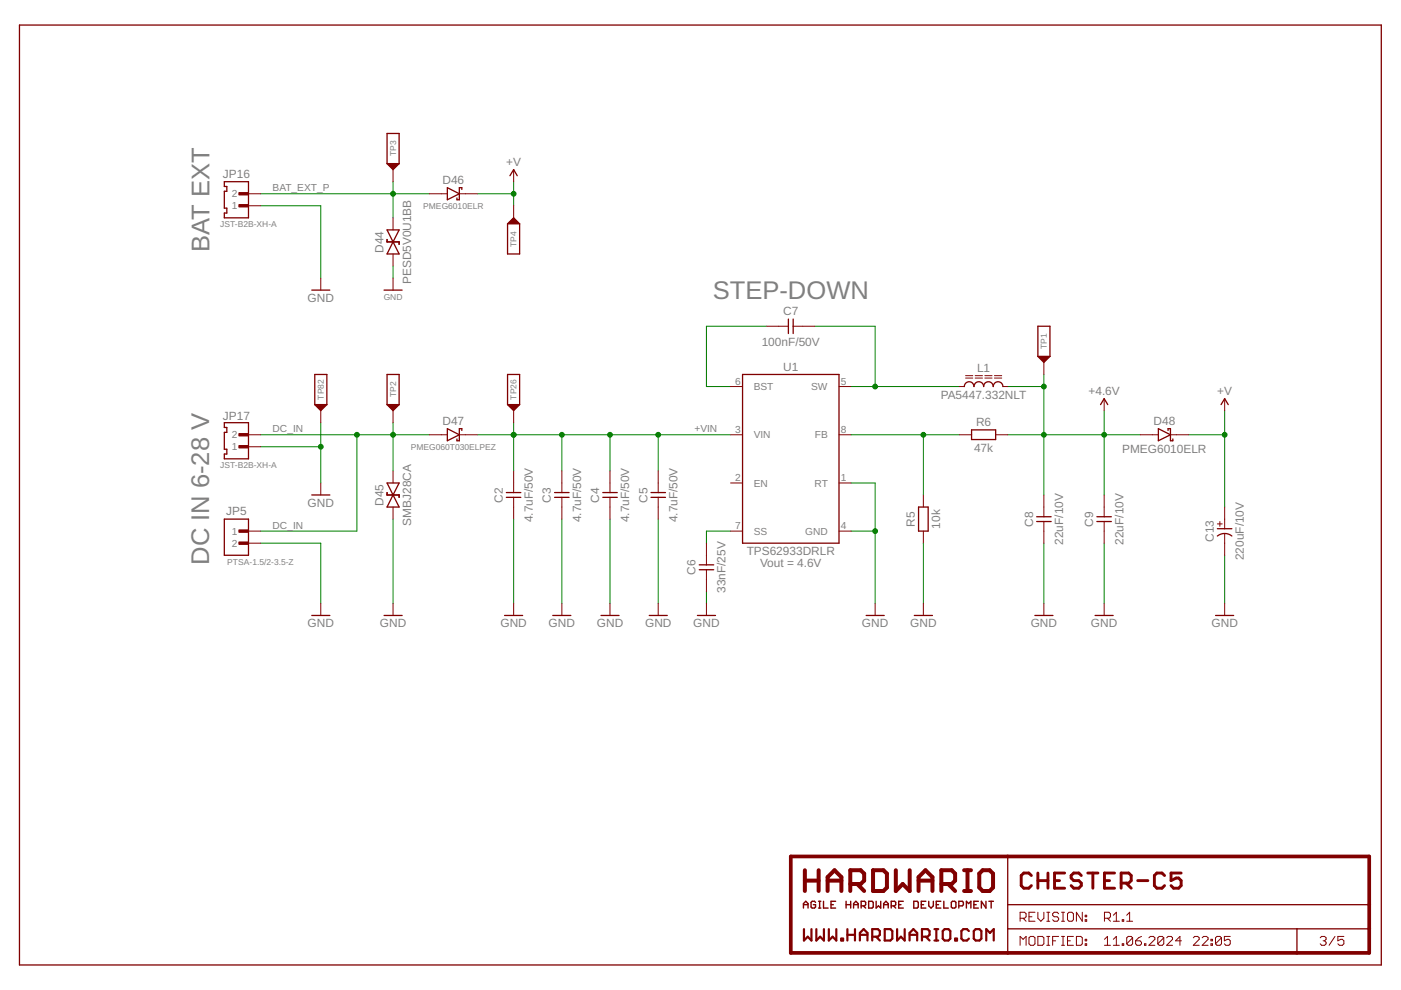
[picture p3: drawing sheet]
<svg xmlns="http://www.w3.org/2000/svg" width="297mm" height="210mm" viewBox="0 0 297 210" stroke-linecap="round" stroke-linejoin="round" font-family="sans-serif">
<g fill="none" stroke="#008000" stroke-width=".21">
<path d="M83.3 38.5v7.7M108.9 38.5v5.1M55.2 43.6h12.8v15.4M55.2 41.1h35.8M83.3 56.4v2.6M101.2 41.1h7.7M162.6 69.2h-12.8v12.8h5.1M172.8 69.2h12.7v12.8M221.3 79.4v25.5M55.2 92.2h35.8M55.2 94.7h12.8M68 89.6v12.8"/>
<path d="M75.7 92.2v20.4h-20.5M83.3 89.6v10.2M101.2 92.2h53.7M108.9 89.6v10.2M119.1 92.2v7.6M129.3 92.2v7.6M139.6 92.2v7.6M180.4 92.2h23M180.4 82h23M195.8 92.2v12.7M213.7 92.2h28.1M213.7 82h7.6"/>
<path d="M234.1 87.1v17.8M252 92.2h7.7M259.7 87.1v20.4M55.2 115.2h12.8v12.8M83.3 110.1v17.9M108.9 110.1v17.9M119.1 110.1v17.9M129.3 110.1v17.9M139.6 110.1v17.9M154.9 112.6h-5.1v2.6M180.4 112.6h5.1M180.4 102.4h5.1v25.6"/>
<path d="M195.8 115.2v12.8M221.3 115.2v12.8M234.1 115.2v12.8M259.7 117.7v10.3M149.8 125.4v2.6"/>
</g>
<g fill="#008000" stroke="#008000" stroke-width=".21">
<circle cx="83.3" cy="92.2" r=".51"/>
<circle cx="75.7" cy="92.2" r=".51"/>
<circle cx="185.5" cy="112.6" r=".51"/>
<circle cx="68" cy="94.7" r=".51"/>
<circle cx="139.6" cy="92.2" r=".51"/>
<circle cx="129.3" cy="92.2" r=".51"/>
<circle cx="108.9" cy="92.2" r=".51"/>
<circle cx="119.1" cy="92.2" r=".51"/>
<circle cx="185.5" cy="82" r=".51"/>
<circle cx="195.8" cy="92.2" r=".51"/>
<circle cx="221.3" cy="92.2" r=".51"/>
<circle cx="234.1" cy="92.2" r=".51"/>
<circle cx="221.3" cy="82" r=".51"/>
<circle cx="108.9" cy="41.1" r=".51"/>
<circle cx="259.7" cy="92.2" r=".51"/>
<circle cx="83.3" cy="41.1" r=".51"/>
</g>
<path d="M167.7 181.6h122.6v20.4h-122.6z" fill="none" stroke="#800000" stroke-width=".78"/>
<g fill="none" stroke="#800000" stroke-width=".28">
<path d="M4.1 5.3h288.8v199.3h-288.8zM47.6 38.5h5.1v7.7h-5.1v-1h.5v-1.1h-.5v-3.5h.5v-1.1h-.5zM82.1 34.7v-6.4h2.5v6.4M82.1 34.7l1.2 1.3 1.3-1.3M82.1 34.7h2.5M82.3 34.8h2.1M82.4 34.9h1.8M82.6 35.1h1.5M82.7 35.2h1.3M82.8 35.3h1.1M83 35.5h.7M83.1 35.6h.5"/>
<path d="M83.2 35.7h.3M94.8 39.8l2.6 1.3-2.6 1.3zM108.1 37.3l.8-1.3 .8 1.3M82.1 50.8v.5h2.5v.5M82.1 48.7h2.5l-1.3 2.6zM83.3 51.3l1.3 2.5h-2.5zM97.9 40.2v-.4h-.5v2.6h-.5v-.4M107.6 47.5v6.3h2.6v-6.3M107.6 47.5l1.3-1.3 1.3 1.3M107.6 47.5h2.6M107.9 47.3h2M108 47.2h1.8"/>
<path d="M108.1 47.1h1.6M108.2 46.9h1.3M108.4 46.8h1M108.5 46.7h.8M108.6 46.6h.6M108.8 46.4h.2M66.1 61.5h3.8M81.4 61.5h3.9M157.4 79.4h20.5v35.8h-20.5zM167.2 67.6v3.1M168.2 67.6v3.1M220 75.6l1.3 1.2 1.3-1.2"/>
<path d="M220 75.6v-6.4h2.6v6.4M220 75.6h2.6M220.3 75.7h2M220.4 75.8h1.8M220.6 75.9h1.5M220.7 76.1h1.3M220.8 76.2h1M220.9 76.3h.8M221.1 76.5h.5M221.2 76.6h.2M47.6 89.6h5.1v7.7h-5.1v-1h.5v-1.1h-.5v-3.5h.5v-1.1h-.5zM66.7 85.8v-6.4h2.6v6.4"/>
<path d="M66.7 85.8h2.6M66.7 85.8l1.3 1.3 1.3-1.3M67 85.9h2M67.1 86h1.8M67.2 86.2h1.6M67.4 86.3h1.2M67.5 86.4h1M67.6 86.6h.8M67.8 86.7h.5M67.9 86.8h.2M82.1 85.8l1.2 1.3 1.3-1.3M82.1 85.8v-6.4h2.5v6.4"/>
<path d="M82.1 85.8h2.5M82.3 85.9h2.1M82.4 86h1.8M82.6 86.2h1.5M82.7 86.3h1.3M82.8 86.4h1.1M83 86.6h.7M83.1 86.7h.5M83.2 86.8h.3M94.8 90.9l2.6 1.3-2.6 1.3zM97.9 91.3v-.4h-.5v2.6h-.5v-.4M107.6 85.8v-6.4h2.6v6.4"/>
<path d="M107.6 85.8h2.6M107.6 85.8l1.3 1.3 1.3-1.3M107.9 85.9h2M108 86h1.8M108.1 86.2h1.6M108.2 86.3h1.3M108.4 86.4h1M108.5 86.6h.8M108.6 86.7h.6M108.8 86.8h.2M204.4 82a1.03 1.03 0 0 1 1.1-1.1 1.03 1.03 0 0 1 1 1.1 1.03 1.03 0 0 1 1-1.1 1.03 1.03 0 0 1 1.1 1.1 1.02 1.02 0 0 1 1-1.1 1.02 1.02 0 0 1 1 1.1 1.03 1.03 0 0 1 1-1.1 1.03 1.03 0 0 1 1 1.1M206 91.1h5.1v2.1h-5.1z"/>
<path d="M233.3 85.8l.8-1.3 .8 1.3M245.6 90.9l2.6 1.3-2.6 1.3zM247.6 91.3v-.4h.6v2.6h.5v-.4M258.9 85.8l.8-1.3 .7 1.3M47.6 110.1h5.1v7.6h-5.1zM66.1 104.9h3.8M82.1 104.4v.5h2.5v.6M82.1 102.4h2.5l-1.3 2.5zM83.3 104.9l1.3 2.6h-2.5zM107.4 105.5h3M107.4 104.4h3M117.6 105.5h3"/>
<path d="M117.6 104.4h3M127.8 105.5h3.1M127.8 104.4h3.1M138 105.5h3.1M138 104.4h3.1M148.3 119.8h3M194.8 107.5h2v5.1h-2zM219.8 110.6h3.1M219.8 109.6h3.1M232.6 110.6h3M232.6 109.6h3M258.1 113.6a2.49 2.49 0 0 1 3.1 0"/>
<path d="M258.1 112.1h3.1M66.1 130.5h3.8M81.4 130.5h3.9M107 130.5h3.8M117.2 130.5h3.8M127.4 130.5h3.9M137.6 130.5h3.9M147.9 130.5h3.8M148.3 120.8h3M183.6 130.5h3.9M193.8 130.5h3.9M219.4 130.5h3.8"/>
<path d="M232.2 130.5h3.8M257.7 130.5h3.9M213.7 181.6v20.4M213.7 191.8h76.6M213.7 196.9h76.6M275 196.9v5.1"/>
</g>
<g fill="none" stroke="#800000" stroke-width=".21">
<path d="M83.3 36v2.5M108.9 36v2.5M52.7 43.6h2.5M52.7 41.1h2.5M68 59v2.5M83.3 46.2v2.5M83.3 53.8v2.6M83.3 59v2.5M91 41.1h3.8M97.4 41.1h3.8M108.9 43.6v2.6M162.6 69.2h4.6"/>
<path d="M168.2 69.2h4.6M204.7 79.7h1.5M206.8 79.7h1.5M208.8 79.7h1.5M210.8 79.7h1.6M221.3 76.8v2.6M52.7 94.7h2.5M52.7 92.2h2.5M68 87.1v2.5M83.3 87.1v2.5M83.3 99.8v2.6M91 92.2h3.8"/>
<path d="M97.4 92.2h3.8M108.9 87.1v2.5M108.9 99.8v4.6M119.1 99.8v4.6M129.3 99.8v4.6M139.6 99.8v4.6M154.9 92.2h2.5M154.9 82h2.5M177.9 92.2h2.5M177.9 82h2.5M203.4 92.2h2.6M203.4 82h1"/>
<path d="M204.7 80.2h1.5M206.8 80.2h1.5M208.8 80.2h1.5M210.8 80.2h1.6M211.1 92.2h2.6M212.6 82h1.1M234.1 84.5v2.6M241.8 92.2h3.8M248.2 92.2h3.8M259.7 84.5v2.6M52.7 112.6h2.5M52.7 115.2h2.5"/>
<path d="M68 102.4v2.5M83.3 107.5v2.6M108.9 105.5v4.6M119.1 105.5v4.6M129.3 105.5v4.6M139.6 105.5v4.6M149.8 115.2v4.6M154.9 102.4h2.5M154.9 112.6h2.5M177.9 102.4h2.5M177.9 112.6h2.5M195.8 104.9v2.6"/>
<path d="M195.8 112.6v2.6M221.3 104.9v4.7M221.3 110.6v4.6M234.1 104.9v4.7M234.1 110.6v4.6M258.1 111.1h1M258.6 110.6v1M259.7 107.5v4.6M259.7 113.1v4.6M68 128v2.5M83.3 128v2.5M108.9 128v2.5"/>
<path d="M119.1 128v2.5M129.3 128v2.5M139.6 128v2.5M149.8 120.8v4.6M149.8 128v2.5M185.5 128v2.5M195.8 128v2.5M221.3 128v2.5M234.1 128v2.5M259.7 128v2.5M216.3 194.7h.9l.4-.3v-.7l-.4-.3h-.9v1.9M216.9 194.7l.7 .6"/>
<path d="M218.2 198.8l.3-.3h.6l.3 .3v1.3l-.3 .3h-.6l-.3-.3zM218.2 194.4h.6M219.4 193.4h-1.2v1.9h1.2M220 193.4v1.3l.7 .6 .6-.6v-1.3M220 198.5h1l.3 .3v1.3l-.3 .3h-1zM221.9 193.4h.7M221.9 195.3h.7M221.9 198.5h.7M222.2 193.4v1.9M222.2 198.5v1.9M223.2 199.5h.6M224.5 193.7l-.4-.3h-.6l-.3 .3v.4l.3 .3h.6l.4 .3v.3l-.4 .3h-.6l-.3-.3"/>
<path d="M224.5 198.5h-1.3v1.9M225.1 193.4h.6M225.1 195.3h.6M225.1 198.5h.6M225.4 193.4v1.9M225.4 198.5v1.9M226.3 199.5h.6M226.7 193.4h.6l.3 .3v1.3l-.3 .3h-.6l-.4-.3v-1.3zM227.6 198.5h-1.3v1.9h1.3M228.2 198.5h1l.3 .3v1.3l-.3 .3h-1zM229.5 193.4v1.9l-1.3-1.9v1.9M230.1 195h.3v.3h-.3z"/>
<path d="M230.1 194.1h.3v.3h-.3zM230.1 199.2h.3v.3h-.3zM234.2 194.7h.9l.3-.3v-.7l-.3-.3h-.9v1.9M234.2 199.2l.6-.7v1.9M234.8 194.7l.6 .6M236.1 195.3h1.2M236.1 199.2l.6-.7v1.9M236.1 194.1l.6-.7v1.9M237.9 195h.4v.3h-.4zM238.9 195.3h1.2M238.9 194.1l.6-.7v1.9M240.1 198.8l-.3-.3h-.6l-.3 .3v1.3"/>
<path d="M240.1 198.8v1.3l-.3 .3h-.6l-.3-.3M240.1 198.8l-1.2 1.3M240.8 199.5h.9l.3 .3v.3l-.3 .3h-.6l-.3-.3zM242 198.5l-.6 .3-.6 .7M243.6 198.8l.3-.3h.6l.4 .3v.4l-1.3 1.2h1.3M246.7 198.8l-.3-.3h-.6l-.3 .3v1.3M246.7 198.8v1.3l-.3 .3h-.6l-.3-.3M246.7 198.8l-1.2 1.3M247.4 198.8l.3-.3h.6l.3 .3v.4l-1.2 1.2h1.2M250.5 199.5h-1.3l1-1v1.9M253 198.8l.3-.3h.6l.4 .3v.4l-1.3 1.2h1.3M254.9 198.8l.3-.3h.6l.3 .3v.4l-1.2 1.2h1.2"/>
<path d="M256.8 199.2h.3v.3h-.3zM259 198.8l-.3-.3h-.7l-.3 .3v1.3M259 198.8v1.3l-.3 .3h-.7l-.3-.3M259 198.8l-1.3 1.3M260.8 198.5h-1.2v1l.6-.3h.3l.3 .3v.6l-.3 .3h-.6l-.3-.3M279.9 198.8l.3-.3h.6l.4 .3v.4l-.4 .3M280.5 199.5h.3M280.8 199.5l.4 .3v.3l-.4 .3h-.6l-.3-.3M283 198.5l-1.2 1.9M284.9 198.5h-1.2v1l.6-.3h.3l.3 .3v.6l-.3 .3h-.6l-.3-.3M216.3 200.4v-1.9l.6 .7 .7-.7v1.9M221.9 200.4h.7"/>
<path d="M225.1 200.4h.6M230.1 200.1h.3v.3h-.3zM234.2 200.4h1.2M236.1 200.4h1.2M237.9 200.1h.4v.3h-.4zM242.7 200.1h.3v.3h-.3zM256.8 200.1h.3v.3h-.3z"/>
</g>
<g fill="none" stroke="#800000" stroke-width=".85">
<path d="M170.6 184.5v4.4M170.6 186.7h3M173.6 184.5v4.4M175.5 186.7h2.9M175.5 188.9v-2.9l1.4-1.5 1.5 1.5v2.9M180.3 187.4h2.2l.7-.7v-1.5l-.7-.7h-2.2v4.4M181.8 187.4l1.4 1.5M185.1 184.5h2.2l.7 .7v3l-.7 .7h-2.2zM189.9 184.5v4.4l1.5-1.5 1.5 1.5v-4.4M194.8 186.7h2.9M194.8 188.9v-2.9l1.4-1.5 1.5 1.5v2.9M199.6 187.4h2.2l.7-.7v-1.5l-.7-.7h-2.2v4.4"/>
<path d="M201 187.4l1.5 1.5M204.4 184.5h1.5M204.4 188.9h1.5M205.1 184.5v4.4M208.3 184.5h1.5l.7 .7v3l-.7 .7h-1.5l-.7-.7v-3z"/>
</g>
<g fill="none" stroke="#800000" stroke-width=".3">
<path d="M170.3 192.5v-.9l.5-.5 .5 .5v.9M170.3 191.8h1M172.9 191.3l-.2-.2h-.5l-.2 .2v1l.2 .2h.5l.2-.2v-.5h-.5M173.5 191.1h.5M173.5 192.5h.5M173.8 191.1v1.4M174.6 191.1v1.4h1M176.2 191.8h.5M177.2 191.1h-1v1.4h1M179.4 191.8h1M179.4 191.1v1.4M180.4 191.1v1.4"/>
<path d="M181 191.8h.9M181 192.5v-.9l.5-.5 .4 .5v.9M182.6 192.1h.7l.2-.3v-.5l-.2-.2h-.7v1.4M183 192.1l.5 .4M184.2 191.1h.7l.2 .2v1l-.2 .2h-.7zM185.8 191.1v1.4l.4-.4 .5 .4v-1.4M187.3 191.8h1M187.3 192.5v-.9l.5-.5 .5 .5v.9M189 192.1h.7l.2-.3v-.5l-.2-.2h-.7v1.4M189.4 192.1l.5 .4M190.5 191.8h.5M191.5 191.1h-1v1.4h1"/>
<path d="M193.7 191.1h.8l.2 .2v1l-.2 .2h-.8zM195.3 191.8h.5M196.3 191.1h-1v1.4h1M196.9 191.1v1l.5 .4 .5-.4v-1M198.5 191.8h.5M199.5 191.1h-1v1.4h1M200.1 191.1v1.4h1M201.9 191.1h.5l.3 .2v1l-.3 .2h-.5l-.2-.2v-1zM203.3 192.1h.7l.3-.3v-.5l-.3-.2h-.7v1.4M204.9 192.5v-1.4l.5 .5 .4-.5v1.4M206.5 191.8h.5M207.4 191.1h-.9v1.4h.9"/>
<path d="M209 191.1v1.4l-.9-1.4v1.4M209.7 191.1h.9M210.1 191.1v1.4"/>
</g>
<g fill="none" stroke="#800000" stroke-width=".47">
<path d="M170.5 197v2.4l.8-.8 .7 .8v-2.4M173.1 197v2.4l.8-.8 .8 .8v-2.4M175.7 197v2.4l.8-.8 .8 .8v-2.4M178.4 199h.4v.4h-.4zM179.7 197v2.4M179.7 198.2h1.6M181.3 197v2.4M182.3 198.2h1.6M182.3 199.4v-1.6l.8-.8 .8 .8v1.6M184.9 198.6h1.2l.4-.4v-.8l-.4-.4h-1.2v2.4M185.7 198.6l.8 .8M187.6 197h1.2l.4 .4v1.6l-.4 .4h-1.2z"/>
<path d="M190.2 197v2.4l.8-.8 .8 .8v-2.4M192.8 198.2h1.7M192.8 199.4v-1.6l.9-.8 .8 .8v1.6M195.5 198.6h1.2l.4-.4v-.8l-.4-.4h-1.2v2.4M196.3 198.6l.8 .8M198.1 199.4h.8M198.1 197h.8M198.5 197v2.4M199.9 197.4l.4-.4h.8l.4 .4v1.6l-.4 .4h-.8l-.4-.4zM202.5 199h.4v.4h-.4zM205.4 197.4l-.4-.4h-.8l-.4 .4v1.6l.4 .4h.8l.4-.4M206.5 197.4l.4-.4h.8l.4 .4v1.6l-.4 .4h-.8l-.4-.4z"/>
<path d="M209.1 199.4v-2.4l.8 .8 .8-.8v2.4"/>
</g>
<g fill="none" stroke="#800000" stroke-width=".61">
<path d="M218.7 185.6l-.6-.5h-1l-.6 .5v2.2l.6 .5h1l.6-.5M220 185.1v3.2M220 186.7h2.2M222.2 185.1v3.2M223.6 186.7h1M225.7 185.1h-2.1v3.2h2.1M229.3 185.6l-.6-.5h-1.1l-.5 .5v.6l.5 .5h1.1l.6 .5v.6l-.6 .5h-1.1l-.5-.5M230.6 185.1h2.2M231.7 185.1v3.2M234.2 186.7h1M236.3 185.1h-2.1v3.2h2.1M237.7 187.2h1.6l.5-.5v-1.1l-.5-.5h-1.6v3.2"/>
<path d="M238.8 187.2l1 1.1M241.2 186.7h2.2M246.9 185.6l-.5-.5h-1.1l-.5 .5v2.2l.5 .5h1.1l.5-.5M250.4 185.1h-2.1v1.6l1.1-.5h.5l.5 .5v1.1l-.5 .5h-1.1l-.5-.5"/>
</g>
<g fill="#800000" stroke="#800000" stroke-width=".21">
<path d="M50.7 94.5h2v.5h-2z"/>
<path d="M50.7 91.9h2v.5h-2z"/>
<path d="M50.7 43.4h2v.5h-2z"/>
<path d="M50.7 40.8h2v.5h-2z"/>
<path d="M50.7 112.4h2v.5h-2z"/>
<path d="M50.7 114.9h2v.5h-2z"/>
</g>
<g font-size="5.4" fill="#808080">
<text x="44.4" y="53.4" transform="rotate(-90 44.4 53.4)">BAT EXT</text>
<text x="151.1" y="63.4">STEP-DOWN</text>
<text x="44.4" y="119.8" transform="rotate(-90 44.4 119.8)">DC IN 6-28 V</text>
</g>
<g font-size="2.5" fill="#808080">
<text x="107.3" y="35.2">+V</text>
<text x="47.3" y="37.8">JP16</text>
<text x="93.8" y="39">D46</text>
<text x="81.3" y="53.6" transform="rotate(-90 81.3 53.6)">D44</text>
<text x="65.2" y="64.1">GND</text>
<text x="87.2" y="60.2" transform="rotate(-90 87.2 60.2)">PESD5V0U1BB</text>
<text x="166.1" y="66.9">C7</text>
<text x="161.5" y="73.3">100nF/50V</text>
<text x="166.1" y="78.6">U1</text>
<text x="207.1" y="78.9">L1</text>
<text x="230.8" y="83.7">+4.6V</text>
<text x="258.1" y="83.7">+V</text>
<text x="47.3" y="89.1">JP17</text>
<text x="199.4" y="84.5">PA5447.332NLT</text>
<text x="93.8" y="90.1">D47</text>
<text x="206.5" y="95.7">47k</text>
<text x="206.9" y="90.4">R6</text>
<text x="237.9" y="96">PMEG6010ELR</text>
<text x="244.6" y="90.1">D48</text>
<text x="65.2" y="107.5">GND</text>
<text x="81.3" y="107.3" transform="rotate(-90 81.3 107.3)">D45</text>
<text x="106.6" y="106.6" transform="rotate(-90 106.6 106.6)">C2</text>
<text x="116.8" y="106.6" transform="rotate(-90 116.8 106.6)">C3</text>
<text x="127" y="106.6" transform="rotate(-90 127 106.6)">C4</text>
<text x="137.3" y="106.6" transform="rotate(-90 137.3 106.6)">C5</text>
<text x="47.9" y="109.3">JP5</text>
<text x="87.2" y="111.4" transform="rotate(-90 87.2 111.4)">SMBJ28CA</text>
<text x="113" y="110.7" transform="rotate(-90 113 110.7)">4.7uF/50V</text>
<text x="123.2" y="110.7" transform="rotate(-90 123.2 110.7)">4.7uF/50V</text>
<text x="133.4" y="110.7" transform="rotate(-90 133.4 110.7)">4.7uF/50V</text>
<text x="143.6" y="110.7" transform="rotate(-90 143.6 110.7)">4.7uF/50V</text>
<text x="194" y="111.7" transform="rotate(-90 194 111.7)">R5</text>
<text x="199.3" y="112.1" transform="rotate(-90 199.3 112.1)">10k</text>
<text x="219" y="111.7" transform="rotate(-90 219 111.7)">C8</text>
<text x="231.8" y="111.7" transform="rotate(-90 231.8 111.7)">C9</text>
<text x="158.3" y="117.7">TPS62933DRLR</text>
<text x="225.4" y="115.5" transform="rotate(-90 225.4 115.5)">22uF/10V</text>
<text x="238.2" y="115.5" transform="rotate(-90 238.2 115.5)">22uF/10V</text>
<text x="257.3" y="114.9" transform="rotate(-90 257.3 114.9)">C13</text>
<text x="263.7" y="118.8" transform="rotate(-90 263.7 118.8)">220uF/10V</text>
<text x="147.5" y="121.9" transform="rotate(-90 147.5 121.9)">C6</text>
<text x="153.9" y="125.7" transform="rotate(-90 153.9 125.7)">33nF/25V</text>
<text x="161.1" y="120.3">Vout = 4.6V</text>
<text x="65.2" y="133">GND</text>
<text x="80.5" y="133">GND</text>
<text x="106.1" y="133">GND</text>
<text x="116.3" y="133">GND</text>
<text x="126.5" y="133">GND</text>
<text x="136.8" y="133">GND</text>
<text x="147" y="133">GND</text>
<text x="182.8" y="133">GND</text>
<text x="193" y="133">GND</text>
<text x="218.5" y="133">GND</text>
<text x="231.3" y="133">GND</text>
<text x="256.9" y="133">GND</text>
</g>
<g font-size="2.2" fill="#808080">
<text x="49.1" y="41.8">2</text>
<text x="57.8" y="40.6">BAT_EXT_P</text>
<text x="49.1" y="44.4">1</text>
<text x="155.9" y="81.6">6</text>
<text x="159.8" y="82.7">BST</text>
<text x="172" y="82.7">SW</text>
<text x="178.2" y="81.6">5</text>
<text x="49.1" y="95.5">1</text>
<text x="49.1" y="92.9">2</text>
<text x="57.8" y="91.7">DC_IN</text>
<text x="147.2" y="91.7">+VIN</text>
<text x="155.9" y="91.8">3</text>
<text x="159.8" y="92.9">VIN</text>
<text x="172.8" y="92.9">FB</text>
<text x="178.2" y="91.8">8</text>
<text x="155.9" y="102">2</text>
<text x="159.8" y="103.2">EN</text>
<text x="172.7" y="103.2">RT</text>
<text x="178.2" y="102">1</text>
<text x="49.1" y="113.4">1</text>
<text x="57.8" y="112.1">DC_IN</text>
<text x="155.9" y="112.3">7</text>
<text x="159.8" y="113.4">SS</text>
<text x="170.7" y="113.4">GND</text>
<text x="178.2" y="112.3">4</text>
<text x="49.1" y="115.9">2</text>
</g>
<g font-size="1.8" fill="#808080">
<text x="84" y="33.1" transform="rotate(-90 84 33.1)">TP3</text>
<text x="89.7" y="44.4">PMEG6010ELR</text>
<text x="46.7" y="48.2">JST-B2B-XH-A</text>
<text x="109.5" y="52.3" transform="rotate(-90 109.5 52.3)">TP4</text>
<text x="81.4" y="63.6">GND</text>
<text x="222" y="74" transform="rotate(-90 222 74)">TP1</text>
<text x="68.6" y="84.7" transform="rotate(-90 68.6 84.7)">TP82</text>
<text x="84" y="84.2" transform="rotate(-90 84 84.2)">TP2</text>
<text x="109.5" y="84.7" transform="rotate(-90 109.5 84.7)">TP26</text>
<text x="87.1" y="95.5">PMEG060T030ELPEZ</text>
<text x="46.7" y="99.3">JST-B2B-XH-A</text>
<text x="48.2" y="119.8">PTSA-1.5/2-3.5-Z</text>
</g>
</svg>
